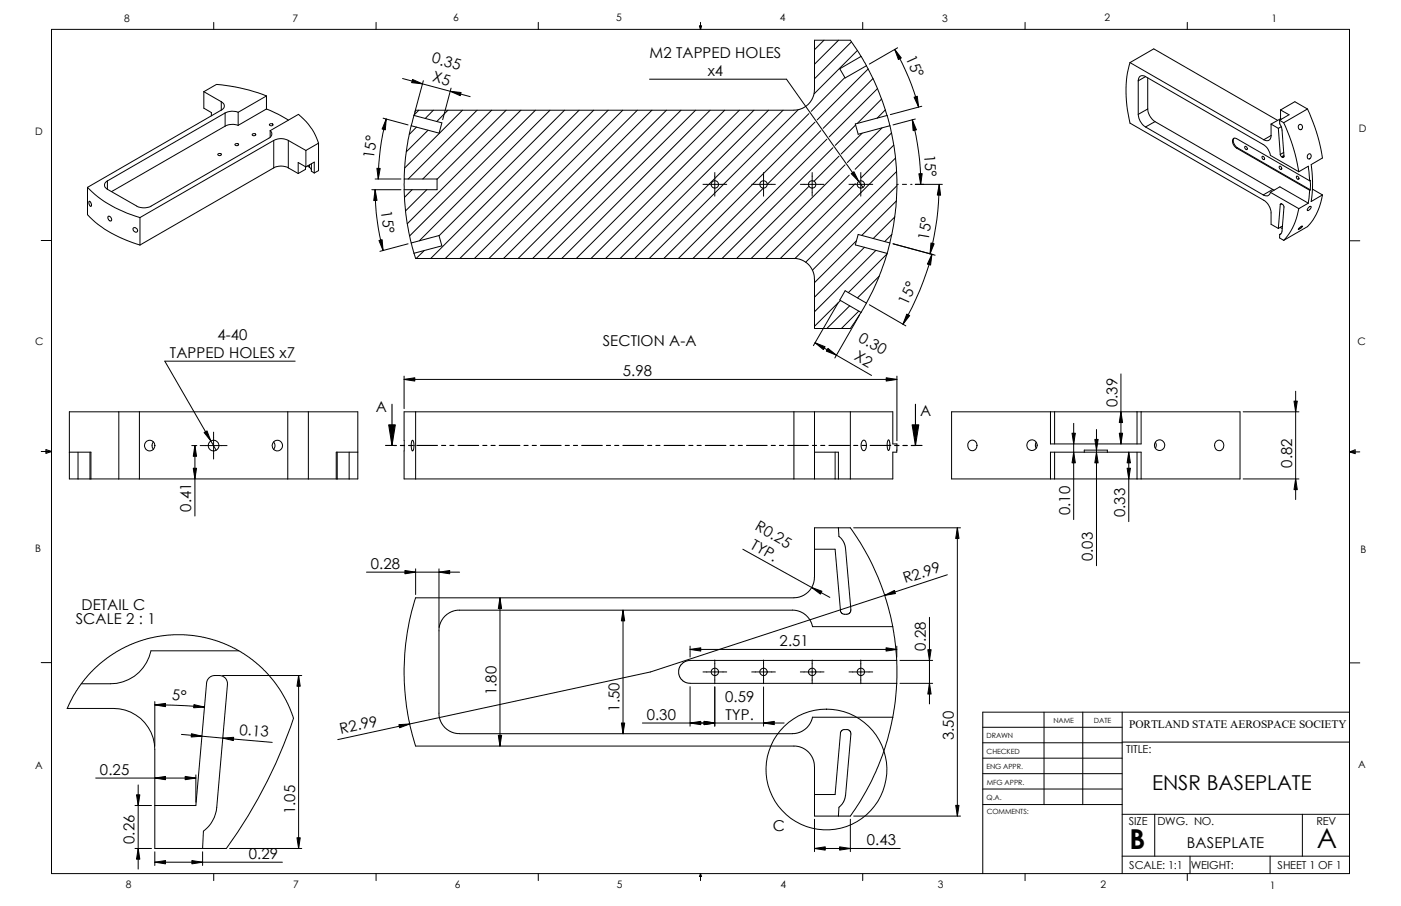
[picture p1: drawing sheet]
<svg xmlns="http://www.w3.org/2000/svg" width="432mm" height="279mm" viewBox="0 0 432 279" stroke-linecap="round" stroke-linejoin="round" font-family="sans-serif">
<g fill="none" stroke="#000" stroke-width=".31">
<path d="M15.9 9.1h400v260.3h-400zM65.9 6.9v2.2M115.9 6.9v2.2M165.9 6.9v2.2M215.6 8h.6l-.3 1.1zM215.7 8l.2 1.1M215.9 6.9v2.2M216 8l-.1 1.1M254 12.4l-3 2.9M258.4 12.4l-7.4 7.4M262.4 12.9l-11.4 11.4M264.2 15.6l-13.2 13.3"/>
<path d="M265.4 17.4l1.6 2.9M265.4 17.4l-3.3-5h-11.1v15.2l-.2 1.7-.5 1.3-1.1 1.5-1.6 1.2-2.2 .7h-117.3l-.5 1.6M265.4 17.4l-6.6 3.8 1.7 2.8 6.5-3.7M265.9 6.9v2.2M275.8 15.2a72.1 72.1 0 0 1 7.3 17.8M276.6 14.7l-8.7 5.1M315.9 6.9v2.2M348.3 19.3a36.1 36.1 0 0 0 0 18.7l41.2 23.8a4.9 4.9 0 0 1 2.3 3.9v3.5l2.2 1.2M348.3 19.3l41.2 23.8M348.3 19.3l7.3-4.2 38.2 22M365.9 6.9v2.2M62.8 28.3l3.9-2.3a54.5 54.5 0 0 1 15.4 3.6"/>
<path d="M62.8 28.3l5.4 3.1M62.8 28.3v5.1l2.4 1.3v1M68.2 31.4a1.36 1.36 0 0 1 .9 1.3 1.36 1.36 0 0 1-.9 1.3M68.2 31.4v2.6M68.2 34l-41.2 23.8M69.4 34.8l-36.3 21M69.4 38.9l-35 20.2M69.4 34.8v4.1M73.4 34.6a4.8 4.8 0 0 0-4 .2M73.4 38.7l-.4-.2a5 5 0 0 0-3.6 .4M73.4 34.6v4.1M82.1 33.6l3.7 1.7 3.1 1.7"/>
<path d="M82.1 29.6l-8.7 5M82.1 33.6l-8.7 5.1M82.1 29.6v4M83.1 38.4a.56 .56 0 0 1 .6-.3 .56 .56 0 0 1 .4 .6h-.8zM118.1 36.4l7.7 2.1M119 36.7a73.4 73.4 0 0 0-2.4 18.5M124.1 24.2l20.8 5.6M126.7 38.8l-1.1 5.3a66.2 66.2 0 0 0-1 11.1h10.1v3.3h-10.1v-3.3M127.6 35.6l-.9 3.2M127.6 35.6l8.6 2.3-.9 3.2-8.6-2.3M128.4 39.2l-2.2 2.2M129.1 34l-1.5 1.4"/>
<path d="M130.5 24.9l-2.7 9.7M133.6 34l-2.5 2.5M138 34l-3.4 3.5M139 27.2l-2.6 9.7M142.5 34l-17.8 17.8M147 34l-21.2 21.2M151.5 34l-21.2 21.2M156 34l-21.3 21.3M160.5 34l-35 35M165 34l-38.8 38.8M169.5 34l-40.3 40.3M174 34l-38.7 38.7"/>
<path d="M178.5 34l-45.7 45.7M183 34l-45.8 45.7M187.5 34l-45.8 45.7M191.9 34l-45.7 45.7M196.4 34l-45.7 45.7M200.2 24.4h42.2l23.6 33.4M200.9 34l-45.7 45.7M205.4 34l-45.7 45.7M209.9 34l-45.7 45.7M214.4 34l-45.7 45.7M218.9 34l-45.8 45.7M223.4 34l-45.8 45.7"/>
<path d="M227.9 34l-45.7 45.7M232.4 34l-45.8 45.7M236.9 34l-45.8 45.7M241.3 34l-45.7 45.7M246 33.9l-45.9 45.8M249.3 35.1l-44.7 44.6M251.2 37.7l-42.1 42M260.4 23.9l-10.4 10.4M263.6 38.2l9.8-2.6 .9 3.2-9.8 2.6zM263.7 38.6l-6.3 6.2M267 20.3l.9 1.6a79.1 79.1 0 0 1 5.5 13.7M267.6 21.3l-15.7 15.7"/>
<path d="M269.1 24.2l-15.4 15.4M270.5 27.3l-14.9 14.9M271.7 30.5l-7.5 7.6M271.8 39.5l-10.6 10.6M272.9 33.9l-2.6 2.5M274.3 38.8a75.7 75.7 0 0 1-.1 36.1M281.2 37a76.4 76.4 0 0 1 2.6 19.9M282.1 36.7l-6.8 1.8M284.1 32.8l-9.7 2.5M350.8 35.3a4.9 4.9 0 0 0 2.3 3.9M350.8 24.9v10.4M353.1 23.6l36.2 21 1.4 1.2 .8 2.1 8.8 5.1"/>
<path d="M353.1 23.6a1.38 1.38 0 0 0-1.6-.1 1.38 1.38 0 0 0-.7 1.4M353.1 23.6l-2.3 1.3M353.1 39.2l36.2 20.9M353.7 33.6a5.1 5.1 0 0 0 2.3 3.9M353.7 24v9.6M353.7 33.6l-2.9 1.7M356 37.5l36.3 20.9M356 37.5l-2.9 1.7M391.8 38.3v3.5M391.8 38.3l2.2 1.3M394 39.6l.6 8M394.4 37.1v1.1l.7 1.9 .6 8.1-.1 .3h-.3"/>
<path d="M394.4 37.1l1.2 .7M394.7 33.9l2.6 1.5-2.9 1.7M394.7 36.6l.2 .1M394.7 33.9v2.7M394.7 36.6l-2.9 1.7M394.9 39.1l-.9 .5M395.6 37.8a56.1 56.1 0 0 1 4.7 15.2M400.2 38.7l.3-.3a.81 .81 0 0 1 .9 .6 .81 .81 0 0 1-.4 1l-.7-.2zM403 33.6a54 54 0 0 1 4.6 15.1l-3.5 2.1a38.3 38.3 0 0 1 0 11.3l3.5-2M403 33.6l-7.4 4.2M403 33.6l-3.9-2.2-4.4 2.5M27 57.8a34.3 34.3 0 0 0 16.1 9.3"/>
<path d="M27 57.8v8.4a35.2 35.2 0 0 0 16.1 9.4M33.1 55.8a1.38 1.38 0 0 0-.9 1.3 1.38 1.38 0 0 0 .9 1.3M33.1 55.8v2.6M67.2 47.5a.47 .47 0 0 1 .7-.3 .47 .47 0 0 1 .1 .7h-.6l-.3-.3zM72.4 44.5l.8-.2 .3 .4a.68 .68 0 0 1-1.1-.1zM77.8 41.4a.56 .56 0 0 1 .6-.2 .56 .56 0 0 1 .4 .5l-.7 .2-.3-.2zM83.3 40.3a1.34 1.34 0 0 1-.5 2.3l-36.2 20.9a4.8 4.8 0 0 1-4.5 0l-9-5.1M83.3 40.3l8.7-5a17.9 17.9 0 0 1 6.2 8.9M83.3 40.3v2M84.4 43.3a4.8 4.8 0 0 1 4.5 0M84.4 51.8a4.8 4.8 0 0 1 4.5 0M84.4 43.3l-41.3 23.8"/>
<path d="M84.4 43.3v8.5M84.4 51.8l-41.3 23.8M88.9 43.3l5.4 3.1M88.9 43.3v8.5M88.9 51.8l3 1.7M94.1 51.4v.8l-2.2 1.3M94.3 51.5l2.6-1.5v3.3M94.3 46.4v5.1M94.3 51.5l-2.4-1.4v3.4M94.8 51.2l.6 .4M95.4 51.6l.6 .8M95.4 50.8v.8"/>
<path d="M96 50.5v2.3l.9 .5M98.2 44.2l-3.9 2.2M98.2 44.2v8.4l-1.3 .7M114.6 58.5h9M115.6 58.5a75.3 75.3 0 0 0 2.5 18.8M115.6 55.2h8M124.5 58.5a73.8 73.8 0 0 0 2.2 16.4M127 58.5l-2.3 2.4M131.5 58.5l-6.5 6.5M131.9 40.2l-6.7 6.6M216.7 56.9h7.3M220.3 53.2v7.3"/>
<path d="M231.7 56.9h7.3M235.3 58l-21.7 21.7M235.3 53.2v7.3M246.7 56.9h7.3M249.3 57.4l-22.3 22.3M250.3 53.2v7.3M253 40.3l-16.5 16.6M254.8 42.9l-36.7 36.8M256.7 45.6l-34.2 34.1M258.6 48.2l-7.7 7.7M260.4 50.8l-28.9 28.9M261.7 56.9h7.3"/>
<path d="M261.7 54l-25.7 25.7M263.6 56.6l-23.1 23.1M265.3 53.2v7.3M265.7 41.1l-6.4 6.4M274.8 41l-11.2 11.2M275.5 44.7l-10.1 10.1M276 48.7l-31 31.1M276.4 52.9l-28.1 28M276.4 57.3l-26 26M276.4 56.9h.5M278.1 56.9h1.3M280.7 56.9h.4"/>
<path d="M282.1 56.9h8.3M289.5 56.9a83.3 83.3 0 0 1-2.9 21.4M380.4 42.6a2.11 2.11 0 0 0 .9 3M381.1 45.7a2.08 2.08 0 0 1-.9-3l.9 .1 22.5 13M381.1 45.7l22.5 13M381.3 45.6l22.6 12.9M381.3 45.6l-.2 .1M383.7 45.2l.1-.1a.63 .63 0 0 1 .5 .4 .63 .63 0 0 1 0 .6 .74 .74 0 0 1-.6-.9zM389 48.3a.59 .59 0 0 1 .6 .2 .59 .59 0 0 1 0 .7l-.5-.3zM391.5 59.3a1.31 1.31 0 0 1-.8 1.1 1.31 1.31 0 0 1-1.4-.3M391.5 59.3l8.8 5M391.5 59.3l3-1.7 8.7 5.1"/>
<path d="M391.8 41.8a1.37 1.37 0 0 1-.7 1.4 1.37 1.37 0 0 1-1.6-.1M391.8 41.8l-2.3 1.3M392.3 58.4l.4 .2M392.3 58.4l-3 1.7M394.4 51.3a.56 .56 0 0 1 .6 .3 .56 .56 0 0 1-.2 .7l-.5-.5zM394.6 47.6l.4 .7M395 48.3l.3 .2M395.6 47l-1 .6M395.7 48l-.7 .3M395.7 48.2l-.4 .3M399.6 54.4l.1-.1a.63 .63 0 0 1 .5 .4 .63 .63 0 0 1 0 .6 .74 .74 0 0 1-.6-.9zM400.3 53l2.9-1.7 .4 4.5"/>
<path d="M403.1 47.7l.3-.2a.71 .71 0 0 1 .7 .9 .71 .71 0 0 1-1.1 .3zM403.6 58.7l-.4 4M403.6 55.8l.3-.2v2.9M403.9 58.5l-.3 .2M404.5 58.3l3.1 1.8M12.7 74.2h3.2M27.4 62.1a.65 .65 0 0 1 .8 .8v.2a.37 .37 0 0 1-.3 .5 .37 .37 0 0 1-.4-.5zM33.3 66.8a.89 .89 0 0 1 1.1 .8 .56 .56 0 0 1-.6 .6 .56 .56 0 0 1-.5-.7zM41.1 70.4l.6-.2a.7 .7 0 0 1 .7 .6 .7 .7 0 0 1-.7 .8l-.6-.6zM43.1 67.1v8.5M125.8 75.2l-8.7 2.3M127.6 78.1l.5 1.6h117.3l2.2 .7 1.6 1.1 1.3 2 .4 1.3 .1 1.3"/>
<path d="M130.7 77.3l-2.4 2.4M135.3 72.6l.9 3.2-8.6 2.3-.9-3.2M135.3 72.6l-8.6 2.3M263.9 74.3l-12.9 12.9M264.5 72.3l9.8 2.6-.9 3.2-9.8-2.6zM266.4 76.2l-15.4 15.5M270 77.2l-19 18.9M273.4 78.3l-11.9 12M273.4 78.1l-2.8 7.9-3.6 7.5M274.9 72.3l-2.2 2.2M275.3 75.2l12.9 3.5M275.8 66.9l-6.7 6.7"/>
<path d="M276.3 61.9l-10.7 10.7M287.2 78.4a85.9 85.9 0 0 1-8.9 21.6M394.4 72.3v1.1l1.2 .7M394.6 63.1l-.6 7.3M394.7 70.1l.5 .4M394.8 72.1l-.4 .2M395 62.9l.5 .3 .2 .6-.6 7.4-.2 .7-.5 .4M395 62.9l-.3-.1-.1 .3M395 62.9l-.4 .2M395.3 69.7l-1.3 .7M400.3 64.3a18.5 18.5 0 0 1-4.7 9.8M400.3 70.4l1.1-.7-.3 .5-.9 .6z"/>
<path d="M403.2 62.7l-2.9 1.6M403.5 63.8a.38 .38 0 0 1 .6-.1 .38 .38 0 0 1-.2 .6l-.3 .3a.34 .34 0 0 1-.3 .4 .34 .34 0 0 1-.4-.4zM407.6 60.1a18 18 0 0 1-4.6 9.8l-7.4 4.2M415.9 74.3h3.2M251 86.1v15.2h11.1l3.3-4.9M258.3 93.4l-7.6 13.2M259 92.7l-8 7.9M261.9 94.3l-7.1 7M264.7 95.9l-5.4 5.4M264.9 97.2l-7.6 13.2M267 93.5l-1.6 2.9M267 93.5l-6.5-3.8-1.7 2.8 6.6 3.9"/>
<path d="M267.9 94l11.3 6.5M271 85.2l-6.7 6.7M91 111.4h-40.2l15.8 27.5M124.5 116v10M124.5 117h151.9M251.2 105.7l17.4 10.1M276.4 116v19.9M345.5 115.3v21.6M12.7 139.2h3.2M14.2 139l1.7 .2M14.2 138.6l1.7 .6-1.7 .6zM15.9 139.2l-1.7 .3"/>
<path d="M21.4 127h88.9v20.7h-88.9zM21.4 139.4h6.6v8.3M24 139.4v8.3M27.7 139.4v8.3M36.6 127v20.7M43 127v20.7M47.3 136.3l-.4 1.1 .4 1.2M59.1 137.4h1.6M60.1 137.4v21.7M61.7 137.4h8.3M65.8 133.3v8.3M84.3 136.3l.1 .1a1.69 1.69 0 0 1-.1 2.2"/>
<path d="M88.7 127v20.7M95 127v20.7M103.9 139.4v8.3M107.6 139.4v8.3M110.3 139.4h-6.7v8.3M121.5 137.4h.7M123.4 137.4h1.3M124.5 127h150.7v9.9h1.2v2.5h-1.2v8.3h-150.7zM126 137.4h.7M127 135.8h.2a3.3 3.3 0 0 1-.1 3.3 4.3 4.3 0 0 1-.1-3.3zM128.1 127v20.7M244.7 127v20.7"/>
<path d="M251 139.4h7.4v8.3M251 127v20.7M257.4 139.4v8.3M262.1 127v20.7M265.8 136l.5-.3a2.28 2.28 0 0 1 .1 3.3h-.3a2.22 2.22 0 0 1-.3-3zM273.8 135.7l.1-.1a3.4 3.4 0 0 1-.1 3.3 3.8 3.8 0 0 1 0-3.2zM275.8 137.4h1.2M278.3 137.4h1.3M280.8 137.4h1.3M293.3 127h88.9v20.7h-88.9zM298.6 136.3a1.56 1.56 0 0 1 2.3 .1 1.56 1.56 0 0 1-.5 2.4 1.57 1.57 0 0 1-1.9-.5 1.57 1.57 0 0 1 .1-2zM319.4 136.4l-.3 .9 .3 .9"/>
<path d="M323.8 127v9.9h27.9v-9.9M325 127v9.9M325 139.4v8.3M330.9 130.6v29.6M334.2 139.4v-.6h7.1v.6M337.9 132.5v42M347.9 139.4v21.5M350.4 127v9.9M350.4 139.4v8.3M356.1 136.4l.3 .7-.3 1.1M374.6 136.3a1.56 1.56 0 0 1 2.4 .1 1.56 1.56 0 0 1-.5 2.4 1.57 1.57 0 0 1-1.9-.5 1.57 1.57 0 0 1 0-2zM383.2 127h17.1"/>
<path d="M399.3 120.6v33.5M415.9 139.4l1.8-.7v1.2zM415.9 139.4l1.8 .2M415.9 139.4h3.2M417.7 139.1l-1.8 .3M323.8 147.7v-8.3h27.9v8.3M383.2 147.7h17.1M112.9 176.4h28.7M128.1 175.4v7.9M135.3 175.4v18.1M228.9 169.4l26.9 14.8M251 178l-.1 1.2-.4 1.4-1.3 1.9-1.6 1.1-2.2 .7-117.3 .1-.5 1.6a77.7 77.7 0 0 0-2.8 15.5l-.2 8.4a77.2 77.2 0 0 0 3.5 20.2h117.6l1.9 .7 1.6 1.1 1.1 1.6 .5 1.3 .2 1.6v15.3h11.1l4.9-7.8 2.9-5.9 3-7.8 2.3-9"/>
<path d="M251 169.4h6.4l1.6 19.1 .6 .8 1.4 .1 1-.4 .2-1M251 178v-15.2h11.1l3.1 4.6 2.3 4 3.2 6.8a75.7 75.7 0 0 1 4.4 15.1M258.4 162.8l.2 2.6 1.3 1.5 .7 1.9 1.7 19.2M263.1 162.8h32.9M292 177.2l-91.5 30-96.4 20.9M295.1 162.8v88.9M154.1 184.4v45.7M192 188.2v38.1M212.7 199.3v3.3M275.2 193.3h-24.8l-.7-2-1.4-1.7-2-1.1-2-.4-103.4 .1-.9 .1-1.3 .5-1.6 1.2-1.1 1.6-.7 1.9v27.1l.7 2.2 1.1 1.6 2 1.3 1.3 .4 1.2 .1M275.2 193.3l.6 3.6 .6 6.8M276.4 199.3v3.3"/>
<path d="M286.5 190.4v26.7M12.7 204.3h3.2M27.9 207.5l3.1-3 4.6-3.3 4.3-2.3 3.5-1.3 5.1-1.3 4.9-.6 4 .1 5.3 .7 4.8 1.4 4.8 2 4 2.5 3.4 2.7 3.5 3.5 2.9 3.9 2.6 4.5 1.8 4.5a150.8 150.8 0 0 1-20.7 40.2h-22.1v-30.5a12.7 12.7 0 0 0-12.7-12.7h-14.3l2.9-5.5zM47.7 217.4l5.8 .1 9.5 .6M47.7 216.4v13.8M68.6 208.3h24.4M73.6 200.7h-27.1a12.7 12.7 0 0 1-12.4 10.2h-9M92 208.3v53.4M212.7 203.7l-1.1 .1-1.1 .6-.8 .8-.5 1.5v1.2l.5 1.3 1 .9 1.4 .6h64.3M212.7 203.7h63.7M212.7 211.8v12.1M212.7 200.3h63.7"/>
<path d="M216.7 207.2h7.3M220.3 203.5v7.4M220.3 211.8v12.1M231.7 207.2h7.3M235.3 203.5v7.4M235.3 211.8v12.1M246.7 207.2h7.3M250.3 203.5v7.4M261.7 207.2h7.3M265.3 203.5v7.4M276.4 210.7l-.5 5.6-.7 4.9M276.4 203.7v7"/>
<path d="M277.4 210.7h10M277.4 203.7h10M321.8 219.6v28.5M333.7 219.6v28.5M345.9 219.6v49.8M415.9 219.6h-113v49.8M415.9 204.4h3.2M29.5 239.9h30.9M55.9 226.5l28 2.4M60.4 239v8.4M198 223h43.7M250.4 221.1l-.5 1.7-1.8 2.1-1.8 1-2.1 .4h-102.6"/>
<path d="M250.4 221.2h24.8M302.9 224.3h43M302.9 238.6h43M302.9 233.8h43M302.9 229.1h43M345.9 228.9h70M41.6 248.4h5.1M42.6 242.1v25.9M47.7 248.4h12.7l3.3-37.7a2.54 2.54 0 0 1 2.5-2.4 3 3 0 0 1 3.8 1.8l.1 1-3.3 37.9a10.4 10.4 0 0 1-4.1 7.3l-.3 5.4M251 245h6.4l1.6-19.1 .8-.9h1.2l1 .5 .3 .9-1.7 18.9M251 252.6v10M260.6 245.3l-.6 2.1-1.4 1.6-.2 2.7"/>
<path d="M262.1 252.6v10M263.1 251.7h32.9M302.9 248.1h43M302.9 243.3h43M345.9 251.1h70M355.9 251.1v12.9M401.4 251.1v12.9M41.6 261.7h5.1M47.7 262.7v4.2M47.7 265.9h39.3M62.4 262.7v4.2M65.9 269.4v2.2"/>
<path d="M70.8 261.7h22.2M115.9 269.4v2.2M165.9 269.4v2.2M215.9 269.4v2.2M215.9 269.4l.3 .9h-.6zM251 261.7h26.5M265.9 269.4v2.2M315.9 269.4v2.2M345.9 264h70M365.9 269.4v2.2M366.8 264v5.4M391.5 264v5.4"/>
<circle cx="220.3" cy="56.9" r="1.13"/>
<circle cx="235.3" cy="56.9" r="1.14"/>
<circle cx="250.3" cy="56.9" r="1.14"/>
<circle cx="265.3" cy="56.9" r="1.13"/>
<circle cx="46.1" cy="137.4" r="1.63"/>
<circle cx="65.8" cy="137.4" r="1.65"/>
<circle cx="85.5" cy="137.4" r="1.62"/>
<circle cx="318" cy="137.3" r="1.62"/>
<circle cx="357.4" cy="137.3" r="1.62"/>
<circle cx="220.3" cy="207.2" r="1.13"/>
<circle cx="235.3" cy="207.2" r="1.13"/>
<circle cx="250.3" cy="207.2" r="1.13"/>
<circle cx="265.3" cy="207.2" r="1.13"/>
<circle cx="254.7" cy="237.3" r="18.6"/>
</g>
<g fill="#000" stroke="#000" stroke-width=".31">
<path d="M275.8 15.2l2 2.7-.9 .5zM119 36.7l-.3 3.3-.9-.2zM127.2 24.5l3 1.4-3.3-.4zM138.8 28.2l3.3 .3-.2 1zM281.2 37l1.2 3-1 .3zM281.7 30l1-.3 .4 3.3zM115.6 58.5l.6 3.3h-1zM116.2 51.9h1l-.6 3.3zM262.3 53.6l.9-.6 1.5 2.9zM283.2 53.6h1l-.4 3.3zM289.5 56.9l.4 3.3h-1zM116.8 74.2l1-.3 .3 3.4z"/>
<path d="M286.9 74.9l1 .3-1.3 3.1zM287.2 78.4l-.4 3.3-1-.3zM279.5 96.9l.9 .4-2.1 2.7zM124.5 117l3.3-.5v1zM251.2 105.7l3.1 1.2-.5 .9zM255.2 107.4l2.6 2.1-3.1-1.2zM273.1 116.5l3.3 .5-3.3 .5zM60.1 137.4l.5 3.3h-1zM62.9 133.4l.9-.5 1.2 3.1zM330.9 139.4l.5 3.3h-1zM330.4 133.6h1l-.5 3.3zM337.4 135.5h1.1l-.6 3.3z"/>
<path d="M337.9 139.4l.6 3.3h-1.1zM345.5 127l.5 3.3h-1zM345 133.6h1l-.5 3.3zM347.9 139.4l.5 3.3h-1zM398.8 123.7h1l-.5 3.3zM59.6 144.4h1l-.5 3.3zM347.4 144.4h1l-.5 3.3zM399.3 147.7l.5 3.3h-1zM124.8 175.9l3.3 .5-3.3 .6zM135.3 176.4l3.3-.5v1.1zM295.1 162.8l.5 3.3h-1zM154.1 184.4l.5 3.3h-1z"/>
<path d="M192 188.2l.5 3.3h-1zM250.2 181.2l3.1 1.1-.4 .9zM272.7 183.6l3-1.5 .3 .9zM47.7 217.4l3.3-.5v1zM59.8 217.3l3.2 .8-3.3 .2zM92 208.3l.5 3.3h-1zM212.7 200.3l3.3-.5v1zM273.1 199.8l3.3 .5-3.3 .5zM286 200.4h1l-.5 3.3zM286.5 210.7l.5 3.3h-1zM47.7 239.9l3.3-.5v1.1zM57.1 239.4l3.3 .5-3.3 .6z"/>
<path d="M59 226.3l3.2 .7-3.3 .3zM68.7 227.6l3.3-.2-.1 1zM122.9 223.5l3.4-.2-3.2 1.2zM153.6 226.8h1l-.5 3.3zM191.5 223h1l-.5 3.3zM212.7 223l3.3-.5v1zM217 222.5l3.3 .5-3.3 .5zM235.3 223l3.3-.5v1zM42.1 245.1h1l-.5 3.3zM294.6 248.4h1l-.5 3.3zM42.6 261.7l.5 3.3h-1zM47.7 265.9l3.3-.5v1z"/>
<path d="M59.1 265.4l3.3 .5-3.3 .5zM91.5 258.4h1l-.5 3.3zM251 261.7l3.3-.5v1zM258.8 261.2l3.3 .5-3.3 .5z"/>
</g>
<path d="M119.8 131h2l-1 6.4zM281.1 131h2.1l-1 6.4z" fill="#000" stroke="#000" stroke-width=".34"/>
<g fill="none" stroke="#000" stroke-width=".34">
<path d="M118.8 137.4h3.3M120.8 124.7v12.7M123.4 137.4h1.3M125.9 137.4h1.3M128.5 137.4h6.3M136.1 137.4h1.3M138.6 137.4h1.3M141.2 137.4h6.3M148.8 137.4h1.3M151.3 137.4h1.3M153.9 137.4h6.3M161.5 137.4h1.3"/>
<path d="M164 137.4h1.3M166.6 137.4h6.3M174.2 137.4h1.3M176.7 137.4h1.3M179.3 137.4h6.3M186.9 137.4h1.3M189.4 137.4h1.3M192 137.4h6.3M199.6 137.4h1.3M202.1 137.4h1.3M204.7 137.4h6.3M212.3 137.4h1.3"/>
<path d="M214.8 137.4h1.3M217.4 137.4h6.3M225 137.4h1.3M227.5 137.4h1.3M230.1 137.4h6.3M237.7 137.4h1.3M240.2 137.4h1.3M242.8 137.4h6.3M250.4 137.4h1.3M252.9 137.4h1.3M255.5 137.4h6.3M263.1 137.4h1.3"/>
<path d="M265.6 137.4h1.3M268.2 137.4h6.3M275.8 137.4h1.3M278.3 137.4h1.3M280.9 137.4h3.3M282.2 124.7v12.7"/>
</g>
<g font-size="8.5">
<text x="348.1" y="261.7">B</text>
<text x="405.9" y="261.6">A</text>
</g>
<text font-size="6.3" x="355.1" y="243.6">ENSR BASEPLATE</text>
<g font-size="4.6">
<text x="200.2" y="17.9">M2 TAPPED HOLES</text>
<text x="279.1" y="17.9" transform="rotate(66 279.1 17.9)">15°</text>
<text x="132.8" y="19.2" transform="rotate(15 132.8 19.2)">0.35</text>
<text x="218.1" y="23.5">x4</text>
<text x="133.1" y="25.1" transform="rotate(15 133.1 25.1)">X5</text>
<text x="284.9" y="47.7" transform="rotate(86 284.9 47.7)">15°</text>
<text x="115.2" y="49" transform="rotate(-82 115.2 49)">15°</text>
<text x="117.4" y="65.2" transform="rotate(82 117.4 65.2)">15°</text>
<text x="286.1" y="74.2" transform="rotate(-80 286.1 74.2)">15°</text>
<text x="279.7" y="94.3" transform="rotate(-66 279.7 94.3)">15°</text>
<text x="67" y="104.9">4-40</text>
<text x="185.8" y="106.7">SECTION A-A</text>
<text x="264.3" y="105.1" transform="rotate(30 264.3 105.1)">0.30</text>
<text x="52.4" y="110.4">TAPPED HOLES x7</text>
<text x="263.1" y="110.8" transform="rotate(30 263.1 110.8)">X2</text>
<text x="191.9" y="116.1">5.98</text>
<text x="344.4" y="125.6" transform="rotate(-90 344.4 125.6)">0.39</text>
<text x="115.9" y="127.1">A</text>
<text x="283.6" y="128.2">A</text>
<text x="398.2" y="144.3" transform="rotate(-90 398.2 144.3)">0.82</text>
<text x="59" y="157.8" transform="rotate(-90 59 157.8)">0.41</text>
<text x="329.8" y="158.9" transform="rotate(-90 329.8 158.9)">0.10</text>
<text x="346.8" y="159.6" transform="rotate(-90 346.8 159.6)">0.33</text>
<text x="232.5" y="163.3" transform="rotate(30 232.5 163.3)">R0.25</text>
<text x="231" y="168.9" transform="rotate(30 231 168.9)">TYP.</text>
<text x="336.9" y="173.1" transform="rotate(-90 336.9 173.1)">0.03</text>
<text x="114.3" y="175.5">0.28</text>
<text x="279" y="179.9" transform="rotate(-18 279 179.9)">R2.99</text>
<text x="25.1" y="188">DETAIL C</text>
<text x="23.3" y="192.6">SCALE 2 : 1</text>
<text x="240.3" y="199.3">2.51</text>
<text x="285.4" y="200.7" transform="rotate(-90 285.4 200.7)">0.28</text>
<text x="53" y="215.9" transform="rotate(2 53 215.9)">5°</text>
<text x="153" y="214.4" transform="rotate(-90 153 214.4)">1.80</text>
<text x="190.9" y="219.5" transform="rotate(-90 190.9 219.5)">1.50</text>
<text x="223.5" y="216.5">0.59</text>
<text x="73.7" y="226.5" transform="rotate(5 73.7 226.5)">0.13</text>
<text x="105.1" y="226.3" transform="rotate(-12 105.1 226.3)">R2.99</text>
<text x="199.3" y="222">0.30</text>
<text x="223.6" y="222">TYP.</text>
<text x="294" y="228.3" transform="rotate(-90 294 228.3)">3.50</text>
<text x="30.8" y="239">0.25</text>
<text x="90.9" y="251.2" transform="rotate(-90 90.9 251.2)">1.05</text>
<text x="238.2" y="256.3">C</text>
<text x="41.5" y="260.3" transform="rotate(-90 41.5 260.3)">0.26</text>
<text x="267.2" y="260.7">0.43</text>
<text x="365.8" y="261.4">BASEPLATE</text>
<text x="76.7" y="265">0.29</text>
</g>
<text font-size="3.5" x="348" y="224.4">PORTLAND STATE AEROSPACE SOCIETY</text>
<g font-size="3.4">
<text x="347" y="232.3">TITLE:</text>
<text x="347.9" y="254.3">SIZE</text>
<text x="356.7" y="254.3">DWG. NO.</text>
<text x="405.7" y="254.5">REV</text>
<text x="348.1" y="267.9">SCALE: 1:1</text>
<text x="367" y="268">WEIGHT:</text>
<text x="393.8" y="267.9">SHEET 1 OF 1</text>
</g>
<g font-size="3.2">
<text x="38.3" y="6.6">8</text>
<text x="90.2" y="6.7">7</text>
<text x="139.7" y="6.5">6</text>
<text x="190" y="6.5">5</text>
<text x="240.4" y="6.6">4</text>
<text x="290.4" y="6.7">3</text>
<text x="340.4" y="6.5">2</text>
<text x="391.8" y="6.7">1</text>
<text x="10.9" y="41.5">D</text>
<text x="418.9" y="40.7">D</text>
<text x="10.8" y="106.3">C</text>
<text x="418.3" y="106.4">C</text>
<text x="10.8" y="170.2">B</text>
<text x="419.4" y="170.6">B</text>
<text x="10.8" y="237.2">A</text>
<text x="418.6" y="236.7">A</text>
<text x="38.8" y="273.8">8</text>
<text x="90.3" y="273.8">7</text>
<text x="140.2" y="273.8">6</text>
<text x="190.1" y="273.9">5</text>
<text x="240.5" y="273.8">4</text>
<text x="289" y="273.9">3</text>
<text x="339.1" y="273.9">2</text>
<text x="391.3" y="274.1">1</text>
</g>
<g font-size="2.2">
<text x="304.1" y="227.7">DRAWN</text>
<text x="324.7" y="222.9">NAME</text>
<text x="337.2" y="222.9">DATE</text>
<text x="304.1" y="232.6">CHECKED</text>
<text x="304" y="237.2">ENG APPR.</text>
<text x="304.1" y="242">MFG APPR.</text>
<text x="304.1" y="246.7">Q.A.</text>
<text x="304.1" y="250.9">COMMENTS:</text>
</g>
</svg>
